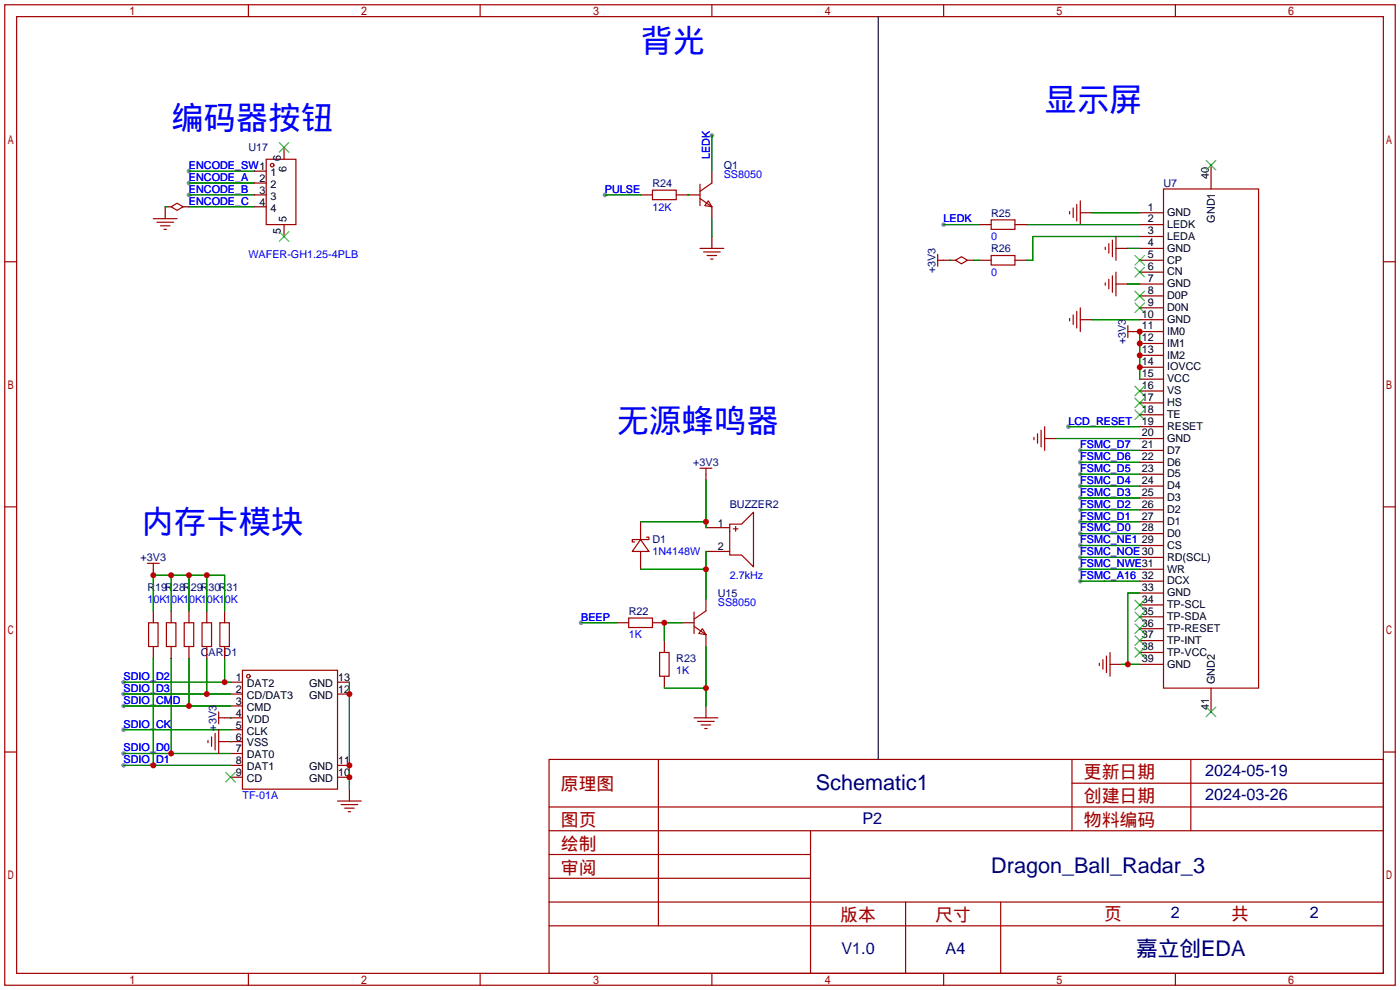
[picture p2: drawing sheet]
<svg xmlns="http://www.w3.org/2000/svg" width="299mm" height="212mm" viewBox="0 0 299 212" stroke-linecap="round" stroke-linejoin="round" font-family="sans-serif">
<g fill="#999">
<circle cx="230.9" cy="124.2" r=".51"/>
<circle cx="230.9" cy="121.7" r=".51"/>
<circle cx="230.9" cy="119.1" r=".51"/>
<circle cx="230.9" cy="116.6" r=".51"/>
<circle cx="230.9" cy="114" r=".51"/>
<circle cx="230.9" cy="111.5" r=".51"/>
<circle cx="230.9" cy="109" r=".51"/>
<circle cx="230.9" cy="106.4" r=".51"/>
<circle cx="230.9" cy="103.9" r=".51"/>
<circle cx="230.9" cy="101.3" r=".51"/>
<circle cx="230.9" cy="98.8" r=".51"/>
<circle cx="230.9" cy="96.3" r=".51"/>
<circle cx="228.3" cy="91.2" r=".51"/>
<circle cx="26.4" cy="161" r=".51"/>
<circle cx="26.4" cy="150.9" r=".51"/>
<circle cx="26.4" cy="156" r=".51"/>
<circle cx="26.4" cy="148.3" r=".51"/>
<circle cx="124.2" cy="133.1" r=".51"/>
<circle cx="40.4" cy="39.1" r=".51"/>
<circle cx="40.4" cy="41.7" r=".51"/>
<circle cx="40.4" cy="36.6" r=".51"/>
<circle cx="129.3" cy="41.7" r=".51"/>
<circle cx="152.1" cy="29" r=".51"/>
<circle cx="26.4" cy="163.6" r=".51"/>
<circle cx="26.4" cy="145.8" r=".51"/>
<circle cx="201.7" cy="48" r=".51"/>
</g>
<g fill="none" stroke="#a10000" stroke-width=".25">
<path d="M1 1h297.2v209.6h-297.2zM3.6 3.6h292.1v204.4h-292.1zM53.1 1v2.6M102.6 1v2.6M152.1 1v2.6M201.7 1v2.6M251.2 1v2.6M56.9 34h6.3v14h-6.3zM149.6 39.4v4.5M152.1 39.1l-2.5 1.8M1 55.9h2.6M32.8 46.7h5"/>
<path d="M33.5 47.5h3.6M34.3 48.3h2M35.1 49h.5M36.6 44.2l1.2-.8 1.3 .8-1.3 .8zM139.4 40.6h5.1v2.1h-5.1zM149.6 42.4l2.5 1.8M149.6 53.1h5.1M150.4 53.8h3.5M151.1 54.6h2.1M151.4 42.9l.7 1.3-1.5-.3zM151.9 55.4h.5M200.4 54.4v2.5"/>
<path d="M200.4 55.6h1.3M204.2 55.6l1.3-.7 1.3 .7-1.3 .8zM211.8 47h5.1v2h-5.1zM211.8 54.6h5.1v2h-5.1zM228.6 45.2v.5M229.4 44.4v2.1M230.1 43.7v3.5M230.9 42.9v5.1M236.2 52.8v.5M237 52.1v2M237 59.7v2M237.7 51.3v3.6"/>
<path d="M237.7 58.9v3.6M238.5 50.5v5.1M238.5 58.2v5M248.7 40.4h20.3v106.7h-20.3zM295.7 55.9h2.5M228.6 68.1v.5M229.4 67.3v2M230.1 66.5v3.6M230.9 65.8v5.1M236.2 60.5v.5M241 69.6v2.5M241 70.9h1.3"/>
<path d="M221 93.5v.5M221.7 92.7v2M222.5 91.9v3.6M223.3 91.2v5.1M1 108.3h2.6M136.9 115.3l1.8 2.6h-3.6zM136.9 114v1.3M136.9 117.9v1.2M138.2 114.8h.5v.5h-3.6v.5h.5M149.6 100.1h2.5M150.9 100.1v1.2M156 112h2.5l2.5-2.5v11.7l-2.5-2.6h-2.5z"/>
<path d="M156.7 113h1M157.2 112.5v1M295.7 108.3h2.5M31.5 120.4h2.5M31.7 133.1h2.1v5.1h-2.1zM32.8 120.4v1.3M35.6 133.1h2v5.1h-2zM39.4 133.1h2v5.1h-2zM43.2 133.1h2v5.1h-2zM47 133.1h2v5.1h-2zM134.4 132.1h5v2h-5zM141 139.4h2v5.1h-2z"/>
<path d="M148.3 130.8v4.6M148.3 133.9l2.6 1.7M150.1 134.4l.8 1.2-1.5-.2zM150.9 130.6l-2.6 1.7M237.2 139.4v5.1M44.4 158.2v.6M45.2 157.5v2M46 156.7v3.6M46.7 152.1v2.6M46.7 156v5M46.7 153.4h1.3M51.8 143.3h20.3v25.4h-20.3z"/>
<path d="M148.3 153.4h5.1M149.1 154.2h3.6M149.9 154.9h2M150.6 155.7h.5M234.9 141.7v.5M235.7 141v2M236.5 140.2v3.6M1 160.7h2.6M72.1 171.2h5.1M72.9 172h3.6M73.7 172.7h2M74.4 173.5h.5"/>
<path d="M117.3 162.3h178.4v45.7h-178.4zM117.3 177.5h178.4M117.3 172.5h178.4M140.7 162.3v35.6M173.2 177.5v30.5M229.1 162.3v15.2M229.1 167.4h66.6M254.5 162.3v15.2M295.7 160.7h2.5M117.3 182.6h55.9M117.3 197.9h178.4M117.3 192.8h178.4"/>
<path d="M117.3 187.7h55.9M193.5 192.8v15.2M213.9 192.8v15.2M53.1 208v2.6M102.6 208v2.6M152.1 208v2.6M201.7 208v2.6M251.2 208v2.6"/>
<circle cx="58.2" cy="35.3" r=".38"/>
<circle cx="53.1" cy="144.5" r=".38"/>
</g>
<g fill="none" stroke="#870000" stroke-width=".25">
<path d="M54.4 36.6h2.5M54.4 39.1h2.5M60.7 31.5v2.5M152.1 36.6v2.5M258.8 35.3v5.1M36.6 44.2h-1.3v2.5M39.1 44.2h1.3M54.4 44.2h2.5M54.4 41.7h2.5M60.7 48v2.5M136.9 41.7h2.5M144.5 41.7h5.1"/>
<path d="M152.1 44.2v2.5M152.1 50.5v2.6M201.7 55.6h2.5M206.8 55.6h1.2M209.3 48h2.5M209.3 55.6h2.5M216.9 48h2.6M216.9 55.6h2.6M230.9 45.5h2.5M238.5 53.1h2.5M243.6 45.5h5.1M243.6 50.5h5.1"/>
<path d="M243.6 48h5.1M243.6 53.1h5.1M243.6 55.6h5.1M243.6 58.2h5.1M230.9 68.3h2.5M238.5 60.7h2.5M242.3 70.9h6.4M243.6 60.7h5.1M243.6 63.2h5.1M243.6 65.8h5.1M243.6 68.3h5.1M243.6 73.4h5.1"/>
<path d="M243.6 75.9h5.1M243.6 78.5h5.1M223.3 93.7h2.5M243.6 81h5.1M243.6 83.6h5.1M243.6 86.1h5.1M243.6 88.6h5.1M243.6 91.2h5.1M243.6 93.7h5.1M243.6 96.3h5.1M243.6 98.8h5.1M136.9 111.5v2.5"/>
<path d="M136.9 119.1v2.6M150.9 101.3v1.3M150.9 112.8h5.1M150.9 117.9h5.1M243.6 101.3h5.1M243.6 103.9h5.1M243.6 106.4h5.1M243.6 109h5.1M243.6 111.5h5.1M243.6 114h5.1M243.6 116.6h5.1M243.6 119.1h5.1"/>
<path d="M32.8 121.7v1.2M32.8 130.6v2.5M32.8 138.2v2.5M36.6 130.6v2.5M36.6 138.2v2.5M40.4 130.6v2.5M40.4 138.2v2.5M44.2 130.6v2.5M44.2 138.2v2.5M48 130.6v2.5M48 138.2v2.5M131.8 133.1h2.6"/>
<path d="M139.4 133.1h2.6M142 136.9v2.5M145.8 133.1h2.5M150.9 128v2.6M150.9 135.6v2.6M243.6 121.7h5.1M243.6 124.2h5.1M243.6 126.7h5.1M243.6 129.3h5.1M243.6 131.8h5.1M243.6 134.4h5.1M243.6 136.9h5.1"/>
<path d="M243.6 139.4h5.1M46.7 158.5h5.1M48 153.4h3.8M49.3 145.8h2.5M49.3 148.3h2.5M49.3 156h2.5M49.3 150.9h2.5M72.1 145.8h2.6M72.1 148.3h2.6M142 144.5v2.6M150.9 150.9v2.5M237.2 142h2.6"/>
<path d="M243.6 142h5.1M258.8 147.1v5M49.3 163.6h2.5M49.3 166.1h2.5M49.3 161h2.5M72.1 163.6h2.6M72.1 166.1h2.6M74.7 168.7v2.5"/>
</g>
<g fill="none" stroke="#3c3" stroke-width=".25">
<path d="M59.7 30.5l2 2M61.7 30.5l-2 2M257.8 34.3l2 2M259.8 34.3l-2 2M59.7 49.5l2 2.1M61.7 49.5l-2 2.1M242.6 54.6l2 2M242.6 57.2l2 2M244.6 54.6l-2 2M244.6 57.2l-2 2M242.6 62.2l2 2.1M242.6 64.8l2 2"/>
<path d="M244.6 62.2l-2 2.1M244.6 64.8l-2 2M242.6 82.5l2 2.1M242.6 85.1l2 2M242.6 87.6l2 2.1M244.6 82.5l-2 2.1M244.6 85.1l-2 2M244.6 87.6l-2 2.1M242.6 128.3l2 2M242.6 130.8l2 2M242.6 133.4l2 2M242.6 135.9l2 2"/>
<path d="M242.6 138.4l2 2.1M244.6 128.3l-2 2M244.6 130.8l-2 2M244.6 133.4l-2 2M244.6 135.9l-2 2M244.6 138.4l-2 2.1M257.8 151.1l2 2.1M259.8 151.1l-2 2.1M48.3 165.1l2 2M50.3 165.1l-2 2"/>
</g>
<g fill="none" stroke="#008700" stroke-width=".25">
<path d="M40.4 39.1h14M40.4 36.6h14M152.1 29v7.6M35.3 44.2h.1M40.4 44.2h14M40.4 41.7h14M129.3 41.7h7.6M147.1 41.7h.1M152.1 46.7v3.8M201.7 48h7.6M202.9 55.6h.1M208 55.6h1.3"/>
<path d="M219.5 48h24.1M233.4 45.5h10.2M241 53.1h2.6M243.6 50.5h-22.9v5.1h-1.2M233.4 68.3h10.2M241 60.7h2.6M243.6 70.9v10.1M225.8 93.7h17.8M228.3 91.2h15.3M230.9 98.8h12.7M230.9 96.3h12.7M136.9 111.5h14"/>
<path d="M150.9 102.6v10.2M150.9 117.9v10.1M230.9 119.1h12.7M230.9 116.6h12.7M230.9 114h12.7M230.9 111.5h12.7M230.9 109h12.7M230.9 106.4h12.7M230.9 103.9h12.7M230.9 101.3h12.7M32.8 130.6v-7.7h15.2v7.7M36.6 122.9v7.7"/>
<path d="M40.4 122.9v7.7M44.2 122.9v7.7M124.2 133.1h7.6M136.9 121.7h14M145.8 133.1h-3.8v3.8M150.9 138.2v12.7M230.9 124.2h12.7M230.9 121.7h12.7M243.6 126.7h-2.6v15.3M26.4 150.9h22.9M26.4 156h22.9M26.4 148.3h22.9"/>
<path d="M26.4 145.8h22.9M32.8 140.7v22.9M36.6 140.7v20.3M40.4 140.7v10.2M44.2 140.7v7.6M48 140.7v5.1M49.3 158.5h.1M49.3 153.4h.1M74.7 145.8v22.9M142 147.1h8.9M239.8 142h3.8M26.4 161h22.9"/>
<path d="M26.4 163.6h22.9"/>
</g>
<path d="M187.7 3.6v158.7" fill="none" stroke="#000" stroke-width=".25"/>
<g fill="#c00">
<circle cx="241" cy="142" r=".63"/>
<circle cx="36.6" cy="161" r=".63"/>
<circle cx="40.4" cy="150.9" r=".63"/>
<circle cx="44.2" cy="148.3" r=".63"/>
<circle cx="74.7" cy="148.3" r=".63"/>
<circle cx="74.7" cy="163.6" r=".63"/>
<circle cx="74.7" cy="166.1" r=".63"/>
<circle cx="150.9" cy="111.5" r=".63"/>
<circle cx="150.9" cy="121.7" r=".63"/>
<circle cx="142" cy="133.1" r=".63"/>
<circle cx="150.9" cy="147.1" r=".63"/>
<circle cx="243.6" cy="73.4" r=".63"/>
<circle cx="243.6" cy="70.9" r=".63"/>
<circle cx="243.6" cy="75.9" r=".63"/>
<circle cx="243.6" cy="78.5" r=".63"/>
<circle cx="32.8" cy="163.6" r=".63"/>
<circle cx="48" cy="145.8" r=".63"/>
<circle cx="36.6" cy="122.9" r=".63"/>
<circle cx="32.8" cy="122.9" r=".63"/>
<circle cx="40.4" cy="122.9" r=".63"/>
<circle cx="44.2" cy="122.9" r=".63"/>
</g>
<g font-size="6.9" fill="#00f">
<text x="136.9" y="11.1">背光</text>
<text x="223.3" y="23.8">显示屏</text>
<text x="36.6" y="27.6">编码器按钮</text>
<text x="131.8" y="92.3">无源蜂鸣器</text>
<text x="30.2" y="113.9">内存卡模块</text>
</g>
<g font-size="4.6" fill="#000080">
<text x="174.4" y="168.8">Schematic1</text>
<text x="211.9" y="186.6">Dragon_Ball_Radar_3</text>
<text x="242.8" y="204.3">嘉立创EDA</text>
</g>
<g font-size="3.8" fill="#a00000">
<text x="231.6" y="166.4">更新日期</text>
<text x="119.9" y="168.9">原理图</text>
<text x="231.6" y="171.5">创建日期</text>
<text x="119.9" y="176.5">图页</text>
<text x="231.6" y="176.5">物料编码</text>
<text x="119.9" y="181.6">绘制</text>
<text x="119.9" y="186.7">审阅</text>
<text x="179.6" y="196.9">版本</text>
<text x="199.9" y="196.9">尺寸</text>
<text x="236" y="196.6">页</text>
<text x="263.1" y="196.6">共</text>
</g>
<g font-size="3.5" fill="#000080">
<text x="257.6" y="165.9">2024-05-19</text>
<text x="257.6" y="171">2024-03-26</text>
<text x="184.3" y="176">P2</text>
<text x="250.2" y="196.1">2</text>
<text x="280" y="196.1">2</text>
<text x="179.8" y="204">V1.0</text>
<text x="202.1" y="204">A4</text>
</g>
<g font-size="2.3" fill="#000080">
<text x="53.1" y="32.3">U17</text>
<text x="139.4" y="39.9">R24</text>
<text x="154.7" y="36.1">Q1</text>
<text x="248.7" y="39.9">U7</text>
<text x="211.8" y="46.3">R25</text>
<text x="211.8" y="53.9">R26</text>
<text x="199.9" y="58.4" transform="rotate(-90 199.9 58.4)">+3V3</text>
<text x="240.6" y="73.6" transform="rotate(-90 240.6 73.6)">+3V3</text>
<text x="148.1" y="99.5">+3V3</text>
<text x="156" y="108.5">BUZZER2</text>
<text x="30" y="119.8">+3V3</text>
<text x="139.4" y="116.1">D1</text>
<text x="31.5" y="126.3">R19R28R29R30R31</text>
<text x="134.4" y="131.4">R22</text>
<text x="153.4" y="127.6">U15</text>
<text x="42.9" y="140.3">CARD1</text>
<text x="144.5" y="141.5">R23</text>
<text x="46.3" y="156.1" transform="rotate(-90 46.3 156.1)">+3V3</text>
</g>
<g font-size="2.3">
<text x="60" y="34.4" transform="rotate(-90 60 34.4)">6</text>
<text x="55.5" y="38.9">2</text>
<text x="55.5" y="41.4">3</text>
<text x="57.8" y="37.6">1</text>
<text x="57.8" y="40.2">2</text>
<text x="61.3" y="36.7" transform="rotate(-90 61.3 36.7)">6</text>
<text x="258.4" y="38.4" transform="rotate(-90 258.4 38.4)">40</text>
<text x="55.5" y="44">4</text>
<text x="57.8" y="42.7">3</text>
<text x="57.8" y="45.2">4</text>
<text x="61.3" y="47.6" transform="rotate(-90 61.3 47.6)">5</text>
<text x="245.3" y="45">1</text>
<text x="245.3" y="47.5">2</text>
<text x="249.4" y="46.2">GND</text>
<text x="259.6" y="47.6" transform="rotate(-90 259.6 47.6)">GND1</text>
<text x="60" y="49.9" transform="rotate(-90 60 49.9)">5</text>
<text x="245.3" y="50.1">3</text>
<text x="245.3" y="52.6">4</text>
<text x="249.4" y="51.2">LEDA</text>
<text x="249.4" y="48.7">LEDK</text>
<text x="249.4" y="53.8">GND</text>
<text x="245.3" y="55.2">5</text>
<text x="245.3" y="57.7">6</text>
<text x="249.4" y="56.3">CP</text>
<text x="249.4" y="58.9">CN</text>
<text x="245.3" y="60.2">7</text>
<text x="245.3" y="62.8">8</text>
<text x="245.3" y="65.3">9</text>
<text x="249.4" y="61.4">GND</text>
<text x="249.4" y="63.9">D0P</text>
<text x="244.1" y="67.9">10</text>
<text x="244.1" y="70.4">11</text>
<text x="249.4" y="66.5">D0N</text>
<text x="249.4" y="69">GND</text>
<text x="249.4" y="71.6">IM0</text>
<text x="244.1" y="72.9">12</text>
<text x="244.1" y="75.5">13</text>
<text x="249.4" y="74.1">IM1</text>
<text x="249.4" y="76.6">IM2</text>
<text x="244.1" y="78">14</text>
<text x="244.1" y="80.6">15</text>
<text x="244.1" y="83.1">16</text>
<text x="249.4" y="79.2">IOVCC</text>
<text x="249.4" y="81.7">VCC</text>
<text x="244.1" y="85.6">17</text>
<text x="244.1" y="88.2">18</text>
<text x="249.4" y="84.3">VS</text>
<text x="249.4" y="86.8">HS</text>
<text x="249.4" y="89.3">TE</text>
<text x="244.1" y="90.7">19</text>
<text x="244.1" y="93.3">20</text>
<text x="244.1" y="95.8">21</text>
<text x="249.4" y="91.9">RESET</text>
<text x="249.4" y="94.4">GND</text>
<text x="244.1" y="98.3">22</text>
<text x="244.1" y="100.9">23</text>
<text x="249.4" y="97">D7</text>
<text x="249.4" y="99.5">D6</text>
<text x="244.1" y="103.4">24</text>
<text x="244.1" y="106">25</text>
<text x="249.4" y="102">D5</text>
<text x="249.4" y="104.6">D4</text>
<text x="249.4" y="107.1">D3</text>
<text x="153.4" y="112.5">1</text>
<text x="244.1" y="108.5">26</text>
<text x="244.1" y="111">27</text>
<text x="244.1" y="113.6">28</text>
<text x="249.4" y="109.7">D2</text>
<text x="249.4" y="112.2">D1</text>
<text x="153.4" y="117.6">2</text>
<text x="244.1" y="116.1">29</text>
<text x="249.4" y="114.7">D0</text>
<text x="249.4" y="117.3">CS</text>
<text x="249.4" y="119.8">RD(SCL)</text>
<text x="244.1" y="123.7">32</text>
<text x="249.4" y="122.4">WR</text>
<text x="249.4" y="124.9">DCX</text>
<text x="244.1" y="126.3">33</text>
<text x="244.1" y="128.8">34</text>
<text x="244.1" y="131.4">35</text>
<text x="249.4" y="127.4">GND</text>
<text x="249.4" y="130">TP-SCL</text>
<text x="244.1" y="133.9">36</text>
<text x="244.1" y="136.4">37</text>
<text x="249.4" y="132.5">TP-SDA</text>
<text x="249.4" y="135.1">TP-RESET</text>
<text x="249.4" y="137.6">TP-INT</text>
<text x="244.1" y="139">38</text>
<text x="244.1" y="141.5">39</text>
<text x="249.4" y="140.1">TP-VCC</text>
<text x="249.4" y="142.7">GND</text>
<text x="50.4" y="148.1">2</text>
<text x="50.4" y="145.6">1</text>
<text x="52.8" y="149.4">CD/DAT3</text>
<text x="52.8" y="146.8">DAT2</text>
<text x="66.1" y="146.8">GND</text>
<text x="66.1" y="149.4">GND</text>
<text x="72.3" y="145.6">13</text>
<text x="72.3" y="148.1">12</text>
<text x="259.6" y="146.2" transform="rotate(-90 259.6 146.2)">GND2</text>
<text x="50.4" y="155.7">5</text>
<text x="50.4" y="153.2">4</text>
<text x="50.4" y="150.6">3</text>
<text x="52.8" y="154.5">VDD</text>
<text x="52.8" y="151.9">CMD</text>
<text x="258.4" y="151.7" transform="rotate(-90 258.4 151.7)">41</text>
<text x="50.4" y="160.8">7</text>
<text x="50.4" y="158.3">6</text>
<text x="52.8" y="159.5">VSS</text>
<text x="52.8" y="157">CLK</text>
<text x="50.4" y="165.9">9</text>
<text x="50.4" y="163.3">8</text>
<text x="52.8" y="167.2">CD</text>
<text x="52.8" y="164.6">DAT1</text>
<text x="52.8" y="162.1">DAT0</text>
<text x="66.1" y="164.6">GND</text>
<text x="66.1" y="167.2">GND</text>
<text x="72.3" y="163.3">11</text>
<text x="72.3" y="165.9">10</text>
</g>
<g font-size="2.3" fill="#00f">
<text x="151.7" y="34" transform="rotate(-90 151.7 34)">LEDK</text>
<text x="40.4" y="38.7">ENCODE_A</text>
<text x="40.4" y="41.2">ENCODE_B</text>
<text x="40.4" y="36.1">ENCODE_SW1</text>
<text x="129.3" y="41.2">PULSE</text>
<text x="154.7" y="38.1">SS8050</text>
<text x="40.4" y="43.7">ENCODE_C</text>
<text x="139.4" y="45">12K</text>
<text x="201.7" y="47.5">LEDK</text>
<text x="211.8" y="51.4">0</text>
<text x="53.1" y="55.2">WAFER-GH1.25-4PLB</text>
<text x="211.8" y="59">0</text>
<text x="228.3" y="90.7">LCD_RESET</text>
<text x="230.9" y="95.8">FSMC_D7</text>
<text x="230.9" y="100.9">FSMC_D5</text>
<text x="230.9" y="98.3">FSMC_D6</text>
<text x="230.9" y="106">FSMC_D3</text>
<text x="230.9" y="103.4">FSMC_D4</text>
<text x="230.9" y="113.6">FSMC_D0</text>
<text x="230.9" y="111">FSMC_D1</text>
<text x="230.9" y="108.5">FSMC_D2</text>
<text x="139.4" y="118.7">1N4148W</text>
<text x="230.9" y="118.7">FSMC_NOE30</text>
<text x="230.9" y="116.1">FSMC_NE1</text>
<text x="156" y="123.7">2.7kHz</text>
<text x="230.9" y="123.7">FSMC_A16</text>
<text x="230.9" y="121.2">FSMC_NWE31</text>
<text x="31.5" y="128.8">10K10K10K10K10K</text>
<text x="153.4" y="129.6">SS8050</text>
<text x="124.2" y="132.6">BEEP</text>
<text x="134.4" y="136.4">1K</text>
<text x="26.4" y="147.9">SDIO_D3</text>
<text x="26.4" y="145.3">SDIO_D2</text>
<text x="144.5" y="144.1">1K</text>
<text x="26.4" y="150.4">SDIO_CMD</text>
<text x="26.4" y="155.5">SDIO_CK</text>
<text x="26.4" y="160.6">SDIO_D0</text>
<text x="26.4" y="163.1">SDIO_D1</text>
<text x="51.8" y="170.7">TF-01A</text>
</g>
</svg>
